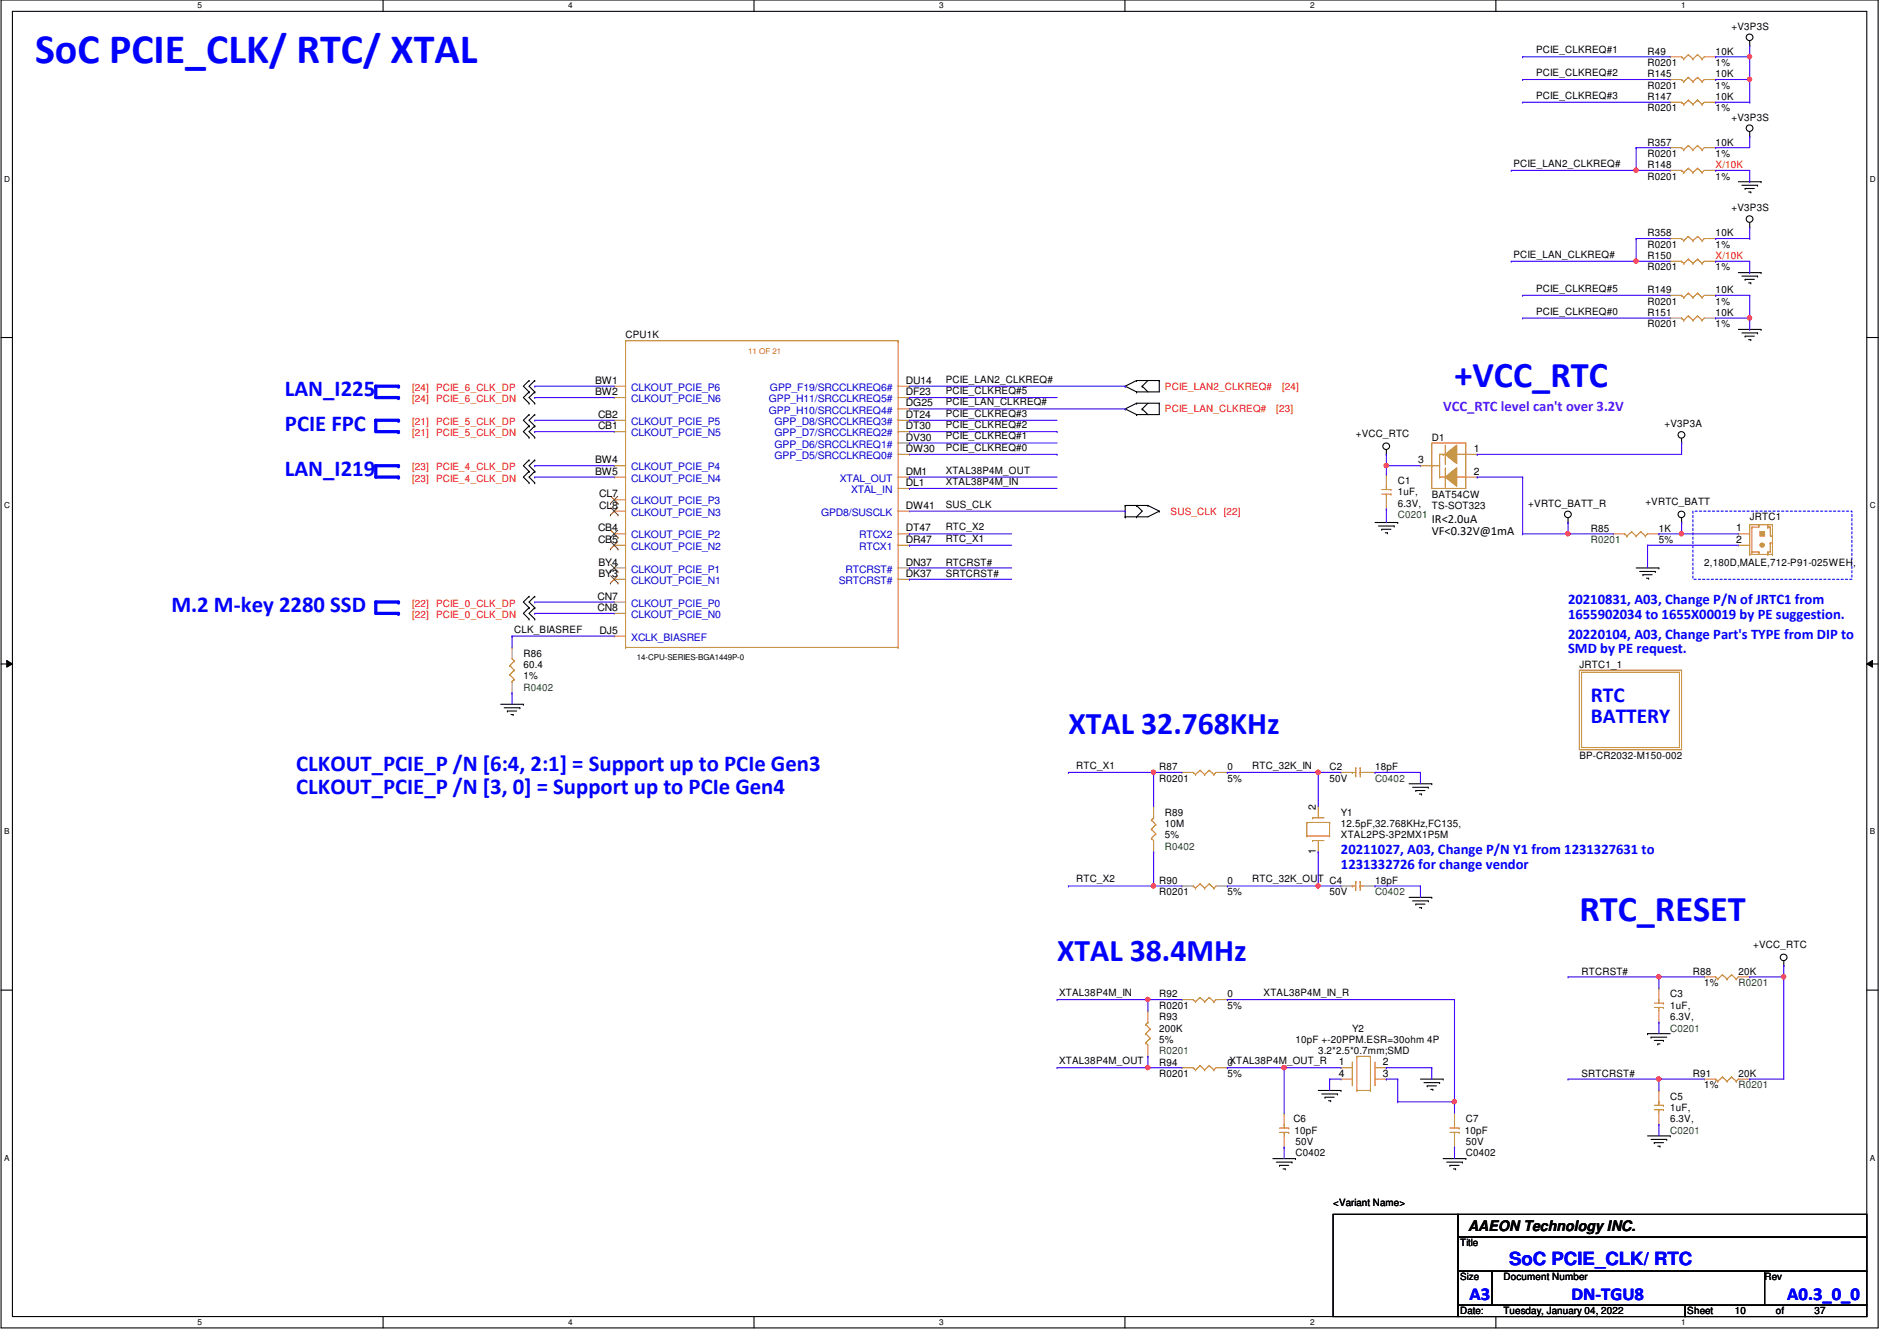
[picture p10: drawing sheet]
<svg xmlns="http://www.w3.org/2000/svg" width="297mm" height="210mm" viewBox="0 0 297 210" stroke-linecap="round" stroke-linejoin="round" font-family="sans-serif">
<path d="M.2 0h293.9v207.9h-293.9zM1.9 1.8h290.4v204.3h-290.4z" fill="none" stroke="#000" stroke-width=".17"/>
<g fill="#fff">
<path d="M30.9 .2h.7v1.4h-.7z"/>
<path d="M30.9 206.2h.7v1.4h-.7z"/>
</g>
<path d="M60 0v1.8M60 206.1v1.8" fill="none" stroke="#000" stroke-width=".17"/>
<g fill="#fff">
<path d="M89 .2h.7v1.4h-.7z"/>
<path d="M89 206.2h.7v1.4h-.7z"/>
</g>
<path d="M118.1 0v1.8M118.1 206.1v1.8" fill="none" stroke="#000" stroke-width=".17"/>
<g fill="#fff">
<path d="M147.1 .2h.6v1.4h-.6z"/>
<path d="M147.1 206.2h.6v1.4h-.6z"/>
</g>
<path d="M176.1 0v1.8M176.1 206.1v1.8" fill="none" stroke="#000" stroke-width=".17"/>
<g fill="#fff">
<path d="M205.1 .2h.7v1.4h-.7z"/>
<path d="M205.1 206.2h.7v1.4h-.7z"/>
</g>
<path d="M234.2 0v1.8M234.2 206.1v1.8" fill="none" stroke="#000" stroke-width=".17"/>
<g fill="#fff">
<path d="M263.2 .2h.7v1.4h-.7z"/>
<path d="M263.2 206.2h.7v1.4h-.7z"/>
<path d="M.6 27.3h.9v1.4h-.9z"/>
<path d="M292.8 27.3h.9v1.4h-.9z"/>
<path d="M.6 78.4h.9v1.4h-.9z"/>
<path d="M292.8 78.4h.9v1.4h-.9z"/>
</g>
<path d="M.2 52.8h1.7M292.3 52.8h1.8" fill="none" stroke="#000" stroke-width=".17"/>
<g fill="#fff">
<path d="M.6 129.5h.8v1.4h-.8z"/>
<path d="M292.8 129.5h.8v1.4h-.8z"/>
</g>
<path d="M.2 103.9h1.7M292.3 103.9h1.8" fill="none" stroke="#000" stroke-width=".17"/>
<path d="M1.1 103.4l.8 .5-.8 .5zM292.3 103.9l.9-.5v1z" fill="#000"/>
<path d="M1.1 103.4l.8 .5-.8 .5zM292.3 103.9l.9-.5v1z" fill="none" stroke="#000" stroke-width=".16"/>
<g fill="#fff">
<path d="M.6 180.5h.8v1.4h-.8z"/>
<path d="M292.8 180.5h.8v1.4h-.8z"/>
</g>
<path d="M.2 155h1.7M292.3 155h1.8" fill="none" stroke="#000" stroke-width=".17"/>
<path d="M58.8 94.2h3.6" fill="none" stroke="#00f" stroke-width=".51"/>
<circle cx="62.4" cy="94.2" r=".25" fill="#00f"/>
<path d="M58.8 94.2v1.8" fill="none" stroke="#00f" stroke-width=".51"/>
<circle cx="58.8" cy="94.2" r=".25" fill="#00f"/>
<path d="M58.8 96h3.6" fill="none" stroke="#00f" stroke-width=".51"/>
<circle cx="62.4" cy="96" r=".25" fill="#00f"/>
<path d="M58.8 65.8h3.6" fill="none" stroke="#00f" stroke-width=".51"/>
<circle cx="62.4" cy="65.8" r=".25" fill="#00f"/>
<path d="M58.8 67.6h3.6" fill="none" stroke="#00f" stroke-width=".51"/>
<circle cx="62.4" cy="67.6" r=".25" fill="#00f"/>
<path d="M58.8 65.8v1.8" fill="none" stroke="#00f" stroke-width=".51"/>
<circle cx="58.8" cy="65.8" r=".25" fill="#00f"/>
<path d="M58.8 72.9h3.6" fill="none" stroke="#00f" stroke-width=".51"/>
<circle cx="62.4" cy="72.9" r=".25" fill="#00f"/>
<path d="M58.8 72.9v1.8" fill="none" stroke="#00f" stroke-width=".51"/>
<circle cx="58.8" cy="72.9" r=".25" fill="#00f"/>
<path d="M58.8 74.7h3.6" fill="none" stroke="#00f" stroke-width=".51"/>
<circle cx="62.4" cy="74.7" r=".25" fill="#00f"/>
<path d="M58.8 60.5h3.6" fill="none" stroke="#00f" stroke-width=".51"/>
<circle cx="62.4" cy="60.5" r=".25" fill="#00f"/>
<path d="M58.8 60.5v1.7" fill="none" stroke="#00f" stroke-width=".51"/>
<circle cx="58.8" cy="60.5" r=".25" fill="#00f"/>
<path d="M58.8 62.2h3.6" fill="none" stroke="#00f" stroke-width=".51"/>
<circle cx="62.4" cy="62.2" r=".25" fill="#00f"/>
<path d="M265.1 80h24.9v10.7h-24.9z" fill="none" stroke="#00f" stroke-width=".17" stroke-dasharray=".3 .3"/>
<g fill="none" stroke="#000" stroke-width=".17">
<path d="M274 7.1h.1M274 6.4v.7M272.2 28.4h3.6M272.8 29h2.4M273.3 29.5h.1M273.3 29.5h1.4M273.8 30.1h.3M274 21.3h.1M274 35.6h.1M274 20.6v.7M274 34.8v.8M274.1 30.1h.1"/>
<path d="M275.2 29h.1M275.8 28.4h.1M82.8 59.6h.1M82.8 59.6l-.8 .9 .8 .8M83.7 59.6h.1M83.7 59.6l-.9 .9 .9 .8M178 59.6h.1M178 59.6h3.5M178 59.6l-1.8 .9M179.7 59.6l-.8 .9M181.5 59.6h.1M181.5 59.6v1.7h-3.5"/>
<path d="M272.2 51.6h3.6M272.2 42.7h3.6M272.8 52.1h2.4M272.8 43.2h2.4M273.3 52.6h.1M273.3 43.7h.1M273.3 52.6h1.4M273.3 43.7h1.4M273.8 53.2h.3M273.8 44.3h.3M274.1 53.2h.1M274.1 44.3h.1"/>
<path d="M275.2 52.1h.1M275.2 43.2h.1M275.8 51.6h.1M275.8 42.7h.1M82.8 66.7h.1M82.8 68.5h.1M82.8 64.9h.1M82.8 73.8h.1M82.8 75.6h.1M82.8 72h.1M82.8 61.3h.1M82.8 63.1h.1"/>
<path d="M82.8 66.7l-.8 .9 .8 .9M82.8 64.9l-.8 .9 .8 .9M82.8 73.8l-.8 .9 .8 .9M82.8 72l-.8 .9 .8 .9M82.8 61.3l-.8 .9 .8 .9M83.7 66.7h.1M83.7 68.5h.1M83.7 64.9h.1M83.7 73.8h.1M83.7 75.6h.1M83.7 72h.1M83.7 61.3h.1"/>
<path d="M83.7 63.1h.1M83.7 66.7l-.9 .9 .9 .9M83.7 64.9l-.9 .9 .9 .9M83.7 73.8l-.9 .9 .9 .9M83.7 72l-.9 .9 .9 .9M83.7 61.3l-.9 .9 .9 .9M176.2 79.1h.1M176.2 60.5h.1M176.2 64h.1M176.2 79.1h3.5M176.2 79.1v1.8M176.2 60.5l1.8 .8"/>
<path d="M176.2 64l1.8 .9M178 79.1h.1M178 61.3h.1M178 64.9h.1M178 63.1h.1M178 79.1l.9 .9-.9 .9M178 63.1h3.5M178 63.1l-1.8 .9M178.9 60.5h.1M178.9 64h.1M178.9 60.5l.8 .8M178.9 64l.8 .9"/>
<path d="M179.7 79.1h.1M179.7 79.1l1.8 .9M179.7 63.1l-.8 .9M181.5 63.1h.1M181.5 63.1v1.8h-3.5M217.1 71.1h.1M217.1 70.4v.7M263.3 69.3h.1M263.3 68.6v.7M82.8 95.1h.1M82.8 96.9h.1M82.8 93.3h.1"/>
<path d="M82.8 95.1l-.8 .9 .8 .9M82.8 93.3l-.8 .9 .8 .9M83.7 95.1h.1M83.7 96.9h.1M83.7 93.3h.1M83.7 95.1l-.9 .9 .9 .9M83.7 93.3l-.9 .9 .9 .9M176.2 80.9h.1M178 80.9h.1M181.5 80h.1M181.5 80l-1.8 .9h-3.5M215.3 81.8h3.6"/>
<path d="M215.9 82.3h2.4M216.4 82.8h.1M216.4 82.8h1.4M216.9 83.4h.4M217.3 83.4h.1M218.3 82.3h.1M218.9 81.8h.1M245.5 81.8h.1M245.5 81.1v.7M256.2 88.9h3.6M256.7 89.5h2.5M257.3 90h.1"/>
<path d="M257.3 90h1.4M257.8 90.5h.3M258.1 90.5h.1M259.2 89.5h.1M259.8 88.9h.1M263.3 81.8h.1M263.3 81.1v.7M78.4 110.2h3.6M78.9 110.8h2.5M79.5 111.3h.1M79.5 111.3h1.4M80 111.8h.3"/>
<path d="M80.3 111.8h.1M81.4 110.8h.1M82 110.2h.1M220.6 122.7h3.6M221.2 123.2h2.4M221.7 123.7h.1M221.7 123.7h1.4M222.2 124.3h.4M222.6 124.3h.1M223.6 123.2h.1M224.2 122.7h.1M220.6 140.5h3.6"/>
<path d="M221.2 141h2.4M221.7 141.5h.1M221.7 141.5h1.4M222.2 142.1h.4M222.6 142.1h.1M223.6 141h.1M224.2 140.5h.1M279.3 151.1h.1M279.3 150.4v.7M206.4 170.7h3.6M207 171.2h2.4M207.5 171.7h.1"/>
<path d="M207.5 171.7h1.4M208 172.3h.4M208.4 172.3h.1M209.4 171.2h.1M210 170.7h.1M222.4 168.9h3.6M223 169.5h2.4M223.5 170h.1M223.5 170h1.4M224 170.5h.4M224.4 170.5h.1M225.4 169.5h.1"/>
<path d="M226 168.9h.1M258 161.8h.1M258 177.8h3.5M258 161.8h3.5M258.5 162.3h.1M258.5 178.4h2.5M258.5 162.3h2.5M259 178.9h.1M259 178.9h1.5M259 162.9h1.5M259.6 163.4h.1M259.6 179.4h.3"/>
<path d="M259.6 163.4h.3M259.9 179.4h.1M260.5 162.9h.1M261 178.4h.1M261.5 177.8h.1M199.3 181.4h3.6M199.9 181.9h2.4M200.4 182.4h.1M200.4 182.4h1.4M200.9 183h.3M201.2 183h.1M202.3 181.9h.1"/>
<path d="M202.9 181.4h.1M208.7 190.1h19.6v16h-19.6zM226 181.4h3.5M226.5 181.9h2.5M227 182.4h.1M227 182.4h1.5M227.6 183h.3M227.9 183h.1M228.3 190.1h64v3.5h-64zM228.3 193.6h64v5.4h-64zM228.3 199h5.3v5.3h-5.3zM229 181.9h.1"/>
<path d="M229.5 181.4h.1M233.6 199h42.7v5.3h-42.7zM276.3 199h16v5.3h-16zM228.3 204.3h35.6v1.8h-35.6zM263.9 204.3h28.4v1.8h-28.4z"/>
<circle cx="274" cy="5.8" r=".52"/>
<circle cx="274" cy="34.3" r=".52"/>
<circle cx="274" cy="20.1" r=".52"/>
<circle cx="217.1" cy="69.8" r=".52"/>
<circle cx="263.3" cy="68.1" r=".52"/>
<circle cx="245.5" cy="80.5" r=".52"/>
<circle cx="263.3" cy="80.5" r=".52"/>
<circle cx="279.3" cy="149.9" r=".52"/>
</g>
<g fill="none" stroke="#cc8006" stroke-width=".17">
<path d="M263.3 40.9h.1M263.3 40.9l.3 .3M263.6 41.2h.1M264.4 40.6h.1M264.4 40.6l-.8 .6M264.4 40.6l.7 .6M265.1 41.2h.1M265.8 40.6h.1M265.8 40.6l.7 .6M265.8 40.6l-.7 .6M266.5 41.2h.1M266.9 40.9l-.4 .3"/>
<path d="M186.9 138.7h.1M186.9 138.7l.3 .3M187.2 139h.1M187.9 138.3h.1M187.9 138.3l-.7 .7M187.9 138.3l.7 .7M188.6 139h.1M189.4 138.3h.1M189.4 138.3l.7 .7M189.4 138.3l-.8 .7M190.1 139h.1M190.4 138.7l-.3 .3"/>
<path d="M211.7 120.9h.1M211.7 120.9h.6M212.3 120.2h.1M212.3 120.2v1.4M213 120.2h.1M213 120.9h.1M213 120.9h.5M213 120.2v1.4"/>
</g>
<path d="M261.5 40.9h.1M261.5 40.9h1.8M266.9 40.9h1.7M268.6 40.9h.1M185.1 138.7h.1M185.1 138.7h1.8M190.4 138.7h1.8M192.2 138.7h.1M210 120.9h.1M210 120.9h1.7M213.5 120.9h1.8M215.3 120.9h.1" fill="none" stroke="#a84" stroke-width=".17"/>
<path d="M226.3 71.1l1.8-1.4v2.9z" fill="#cc8006"/>
<g fill="none" stroke="#cc8006" stroke-width=".17">
<path d="M224.2 72.9h.1M224.2 72.9h1.2M225.4 74.7h.1M225.4 71.1h.1M225.4 71.1h1.1M225.4 74.7h.9M225.4 71.1v3.6M226 71.1h.1M226.3 71.1l1.8-1.4v2.9zM226.3 72.6h.1M226.3 76.1h.1M226.3 69.7v2.9"/>
<path d="M226.3 73.2v2.9M227.7 71.1h.1M227.7 74.7h.1M227.7 71.1h1.8M227.7 74.7h1.8"/>
</g>
<path d="M226.3 74.7l1.8-1.5v2.9z" fill="#cc8006"/>
<g fill="none" stroke="#cc8006" stroke-width=".17">
<path d="M98 53.3h.1M98 53.3h42.6M98 53.3v48M140.6 53.3h.1M140.6 53.3v48M216.4 76.6h1.4M216.4 77.3h1.4M217.1 76.1h.1M217.1 77.3h.1M217.1 76.1v.5M217.1 77.3v.6M217.8 76.6h.1"/>
<path d="M217.8 77.3h.1M224.2 69.3h5.3v7.2h-5.3zM226.3 74.7l1.8-1.5v2.9zM254.4 83.6h.1M254.4 83.6l.4 .3M254.8 83.9h.1M255.5 83.2h.1M255.5 83.2l-.7 .7M255.5 83.2l.7 .7M256.2 83.9h.1M256.9 83.2h.1M256.9 83.2l.7 .7"/>
<path d="M256.9 83.2l-.7 .7M257.6 83.9h.1M258 83.6l-.4 .3M274 86.8h.1M277.5 82.1h.1M277.5 86.8h.1M277.5 82.1h-3.5v4.7M277.5 82.1v4.7M79.8 104.2h.1M79.8 105.6h.1M79.8 105.6l.7 .7M79.8 104.2l.7 .7"/>
<path d="M80.2 106.7h.1M80.2 103.1l.3 .4M80.5 106.3h.1M80.5 103.5h.1M80.5 104.9h.1M80.5 106.3l-.3 .4M80.5 103.5l-.7 .7M80.5 104.9l-.7 .7M98 101.3h.1M98 101.3h42.6M140.6 101.3h.1M247.3 104.9h16v12.4h-16z"/>
<path d="M247.6 105.2h15.4v11.8h-15.4zM186.9 120.9h.1M186.9 120.9l.3 .3M187.2 121.2h.1M187.9 120.6h.1M187.9 120.6l-.7 .6M187.9 120.6l.7 .6M188.6 121.2h.1M189.4 120.6h.1M189.4 120.6l.7 .6M189.4 120.6l-.8 .6M190.1 121.2h.1"/>
<path d="M190.4 120.9l-.3 .3M211.7 138.7h.1M211.7 138.7h.6M212.3 138h.1M212.3 138v1.4M213 138h.1M213 138.7h.1M213 138.7h.5M213 138v1.4M259 157h1.5M259 157.7h1.5M259.8 156.5h.1"/>
<path d="M259.8 157.7h.1M259.8 156.5v.5M259.8 157.7v.5M260.5 157h.1M260.5 157.7h.1M211.7 169.8h.1M211.7 166.2v3.6M212.5 170.7h.1M212.5 165.4h.1M212.5 165.4v5.3M212.5 170.7h2.1M212.5 165.4h2.1"/>
<path d="M214.6 170.7h.1M214.6 165.4h.1M214.6 165.4v5.3M215.3 169.8h.1M215.3 166.2v3.6"/>
</g>
<g fill="none" stroke="#a84" stroke-width=".17">
<path d="M96.2 78.2h.1M96.2 72.9h.1M96.2 65.8h.1M96.2 60.5h.1M96.2 74.7h.1M96.2 67.6h.1M96.2 62.2h.1M96.2 74.7h1.8M96.2 72.9h1.8M96.2 67.6h1.8M96.2 65.8h1.8M96.2 78.2h1.8"/>
<path d="M96.2 60.5h1.8M96.2 62.2h1.8M140.6 71.1h1.8M140.6 74.7h1.8M140.6 76.5h1.8M140.6 67.6h1.8M140.6 65.8h1.8M140.6 69.3h1.8M140.6 60.5h1.8M140.6 62.2h1.8M140.6 64h1.8M142.4 74.7h.1"/>
<path d="M142.4 76.5h.1M142.4 67.6h.1M142.4 65.8h.1M142.4 71.1h.1M142.4 69.3h.1M142.4 60.5h.1M142.4 62.2h.1M142.4 64h.1M217.1 79.7h.1M217.1 74.3h.1M217.1 74.3v1.8M217.1 77.9v1.8"/>
<path d="M222.4 72.9h.1M222.4 72.9h1.8M229.5 71.1h1.8M229.5 74.7h1.8M231.3 71.1h.1M231.3 74.7h.1M96.2 94.2h.1M96.2 88.9h.1M96.2 83.6h.1M96.2 99.6h.1M96.2 96h.1M96.2 90.7h.1"/>
<path d="M96.2 85.3h.1M96.2 80h.1M96.2 83.6h1.8M96.2 85.3h1.8M96.2 88.9h1.8M96.2 94.2h1.8M96.2 90.7h1.8M96.2 80h1.8M96.2 99.6h1.8M96.2 96h1.8M140.6 83.6h1.8M140.6 85.3h1.8"/>
<path d="M140.6 88.9h1.8M140.6 90.7h1.8M140.6 80h1.8M142.4 83.6h.1M142.4 85.3h.1M142.4 88.9h.1M142.4 90.7h.1M142.4 80h.1M252.6 83.6h.1M252.6 83.6h1.8M258 83.6h1.8M259.8 83.6h.1"/>
<path d="M80.2 101.3h.1M80.2 108.5h.1M80.2 101.3v1.8M80.2 106.7v1.8M185.1 120.9h.1M185.1 120.9h1.8M190.4 120.9h1.8M192.2 120.9h.1M210 138.7h.1M210 138.7h1.7M213.5 138.7h1.8M215.3 138.7h.1"/>
<path d="M259.8 154.7h.1M259.8 154.7v1.8M259.8 158.2v1.8M210 167.1h.1M210 168.9h.1M210 167.1h1.7M210 168.9h1.7M215.3 167.1h1.8M215.3 168.9h1.8M217.1 168.9h.1M217.1 167.1h.1M259.8 160h.1"/>
</g>
<g fill="none" stroke="#804000" stroke-width=".16">
<path d="M95.6 78.8h.1M95.6 77.7l1.2 1.1M95.6 79.5l1.2 1.1M96.7 77.7l-1.1 1.1M96.7 79.5l-1.1 1.1M96.8 78.8h.1M95.6 89.5h.1M95.6 84.2h.1M95.6 91.3h.1M95.6 85.9h.1M95.6 80.6h.1M95.6 88.3l1.2 1.2"/>
<path d="M95.6 83l1.2 1.2M95.6 90.1l1.2 1.2M95.6 84.8l1.2 1.1M96.7 88.3l-1.1 1.2M96.7 83l-1.1 1.2M96.7 90.1l-1.1 1.2M96.7 84.8l-1.1 1.1M96.8 89.5h.1M96.8 84.2h.1M96.8 91.3h.1M96.8 85.9h.1M96.8 80.6h.1"/>
</g>
<path d="M275.6 83.2h.7v.7h-.7z" fill-rule="evenodd" fill="#cc8006"/>
<path d="M275.6 83.2h.7v.7h-.7z" fill="none" stroke="#cc8006" stroke-width=".17"/>
<circle cx="275.9" cy="85.3" r=".33" fill="#cc8006"/>
<g fill="none" stroke="#cc8006" stroke-width=".17">
<path d="M263.3 12.4h.1M263.3 8.9h.1M263.3 16h.1M263.3 12.4l.3 .4M263.3 8.9l.3 .3M263.3 16l.3 .3M263.6 12.8h.1M263.6 9.2h.1M263.6 16.3h.1M264.4 12.1h.1M264.4 8.6h.1M264.4 15.7h.1"/>
<path d="M264.4 12.1l-.8 .7M264.4 12.1l.7 .7M264.4 8.6l-.8 .6M264.4 8.6l.7 .6M264.4 15.7l-.8 .6M264.4 15.7l.7 .6M265.1 12.8h.1M265.1 9.2h.1M265.1 16.3h.1M265.8 12.1h.1M265.8 8.6h.1M265.8 15.7h.1"/>
<path d="M265.8 12.1l.7 .7M265.8 12.1l-.7 .7M265.8 8.6l.7 .6M265.8 8.6l-.7 .6M265.8 15.7l.7 .6M265.8 15.7l-.7 .6M266.5 12.8h.1M266.5 9.2h.1M266.5 16.3h.1M266.9 12.4l-.4 .4M266.9 8.9l-.4 .3M266.9 16l-.4 .3"/>
<path d="M263.3 23.1h.1M263.3 26.7h.1M263.3 37.3h.1M263.3 23.1l.3 .4M263.3 26.7l.3 .3M263.3 37.3l.3 .4M263.6 23.5h.1M263.6 27h.1M263.6 37.7h.1M264.4 22.8h.1M264.4 26.3h.1M264.4 37h.1"/>
<path d="M264.4 22.8l-.8 .7M264.4 22.8l.7 .7M264.4 26.3l-.8 .7M264.4 26.3l.7 .7M264.4 37l-.8 .7M264.4 37l.7 .7M265.1 23.5h.1M265.1 27h.1M265.1 37.7h.1M265.8 22.8h.1M265.8 26.3h.1M265.8 37h.1"/>
<path d="M265.8 22.8l.7 .7M265.8 22.8l-.7 .7M265.8 26.3l.7 .7M265.8 26.3l-.7 .7M265.8 37l.7 .7M265.8 37l-.7 .7M266.5 23.5h.1M266.5 27h.1M266.5 37.7h.1M266.9 23.1l-.4 .4M266.9 26.7l-.4 .3M266.9 37.3l-.4 .4"/>
<path d="M263.3 46.2h.1M263.3 49.8h.1M263.3 46.2l.3 .4M263.3 49.8l.3 .3M263.6 46.6h.1M263.6 50.1h.1M264.4 45.9h.1M264.4 49.4h.1M264.4 45.9l-.8 .7M264.4 45.9l.7 .7M264.4 49.4l-.8 .7M264.4 49.4l.7 .7"/>
<path d="M265.1 46.6h.1M265.1 50.1h.1M265.8 45.9h.1M265.8 49.4h.1M265.8 45.9l.7 .7M265.8 45.9l-.7 .7M265.8 49.4l.7 .7M265.8 49.4l-.7 .7M266.5 46.6h.1M266.5 50.1h.1M266.9 46.2l-.4 .4M266.9 49.8l-.4 .3"/>
<path d="M274 86.8h3.5M274.3 86.4h.1M274.3 82.5h.1M274.3 82.5v3.9M274.3 86.4h1.1M275.4 86.4h.1M275.4 82.1h.1M275.4 82.1v.4h-1.1M275.4 86.4v.4M276.8 82.5h.1M276.8 86.8h.1M276.8 86.4h.1"/>
<path d="M276.8 82.5h.4M276.8 82.1v.4M276.8 86.4v.4M277.2 82.5h.1M277.2 85h.1M277.2 82.5v1.4h.3M277.2 85v1.4h-.4M277.2 85h.3M277.5 83.9h.1M277.5 86.8h.1M180.3 128.4h.1M180.3 131.2h.1"/>
<path d="M180.3 129.8h.1M180.3 128.4l.7 .7M180.3 131.2l.3 .4M180.3 129.8l.7 .7M180.6 128h.1M180.6 128l-.3 .4M181 130.5h.1M181 129.1h.1M181 130.5l-.7 .7M181 129.1l-.7 .7M204.6 130.9h.1M204.6 128.7h.1"/>
<path d="M204.6 130.9h3.6M204.6 128.7v2.2M204.6 128.7h3.6M205.5 131.6h.1M205.5 128h.1M205.5 131.6h1.8M205.5 128h1.8M208.2 128.7h.1M208.2 130.9h.1M208.2 128.7v2.2M186.9 156.5h.1M186.9 156.5l.3 .3"/>
<path d="M187.2 156.8h.1M187.9 156.1h.1M187.9 156.1l-.7 .7M187.9 156.1l.7 .7M188.6 156.8h.1M189.4 156.1h.1M189.4 156.1l.7 .7M189.4 156.1l-.8 .7M190.1 156.8h.1M190.4 156.5l-.3 .3M268.6 152.9h.1M268.6 152.9l.4 .3"/>
<path d="M269 153.2h.1M269.7 152.6h.1M269.7 152.6l-.7 .6M269.7 152.6l.7 .6M270.4 153.2h.1M271.1 152.6h.1M271.1 152.6l.8 .6M271.1 152.6l-.7 .6M271.9 153.2h.1M272.2 152.9l-.3 .3M179.4 160.4h.1M179.4 163.2h.1"/>
<path d="M179.4 161.8h.1M179.4 160.4l.7 .7M179.4 163.2l.3 .4M179.4 161.8l.7 .7M179.7 160h.1M179.7 160l-.3 .4M180.1 162.5h.1M180.1 161.1h.1M180.1 162.5l-.7 .7M180.1 161.1l-.7 .7M186.9 167.1h.1M186.9 167.1l.3 .4"/>
<path d="M187.2 167.5h.1M187.9 166.8h.1M187.9 166.8l-.7 .7M187.9 166.8l.7 .7M188.6 167.5h.1M189.4 166.8h.1M189.4 166.8l.7 .7M189.4 166.8l-.8 .7M190.1 167.5h.1M190.4 167.1l-.3 .4M200.4 176.6h1.4M200.4 177.2h1.4"/>
<path d="M201.1 176h.1M201.1 177.2h.1M201.1 176v.6M201.1 177.2v.6M201.8 176.6h.1M201.8 177.2h.1M227 176.6h1.5M227 177.2h1.5M227.7 176h.1M227.7 177.2h.1M227.7 176v.6M227.7 177.2v.6"/>
<path d="M228.5 176.6h.1M228.5 177.2h.1M259 173h1.5M259 173.7h1.5M259.8 172.5h.1M259.8 173.7h.1M259.8 172.5v.5M259.8 173.7v.5M260.5 173h.1M260.5 173.7h.1M268.6 168.9h.1M268.6 168.9l.4 .3"/>
<path d="M269 169.2h.1M269.7 168.6h.1M269.7 168.6l-.7 .6M269.7 168.6l.7 .6M270.4 169.2h.1M271.1 168.6h.1M271.1 168.6l.8 .6M271.1 168.6l-.7 .6M271.9 169.2h.1M272.2 168.9l-.3 .3"/>
<circle cx="275.9" cy="85.3" r=".33"/>
</g>
<g fill="none" stroke="#a84" stroke-width=".17">
<path d="M261.5 12.4h.1M261.5 8.9h.1M261.5 16h.1M261.5 12.4h1.8M261.5 8.9h1.8M261.5 16h1.8M266.9 12.4h1.7M266.9 8.9h1.7M266.9 16h1.7M268.6 12.4h.1M268.6 8.9h.1M268.6 16h.1"/>
<path d="M261.5 23.1h.1M261.5 26.7h.1M261.5 37.3h.1M261.5 23.1h1.8M261.5 26.7h1.8M261.5 37.3h1.8M266.9 23.1h1.7M266.9 26.7h1.7M266.9 37.3h1.7M268.6 23.1h.1M268.6 26.7h.1M268.6 37.3h.1"/>
<path d="M261.5 46.2h.1M261.5 49.8h.1M261.5 46.2h1.8M261.5 49.8h1.8M266.9 46.2h1.7M266.9 49.8h1.7M268.6 46.2h.1M268.6 49.8h.1M272.2 83.6h.1M272.2 85.3h.1M272.2 83.6h1.8M272.2 85.3h1.8"/>
<path d="M180.6 133.3h.1M180.6 126.2h.1M180.6 126.2v1.8M180.6 131.6v1.7M206.4 133.3h.1M206.4 126.2h.1M206.4 126.2v1.8M206.4 131.6v1.7M179.7 158.2h.1M179.7 158.2v1.8M185.1 156.5h.1M185.1 156.5h1.8"/>
<path d="M190.4 156.5h1.8M192.2 156.5h.1M266.9 152.9h.1M266.9 152.9h1.7M272.2 152.9h1.8M274 152.9h.1M179.7 165.4h.1M179.7 163.6v1.8M185.1 167.1h.1M185.1 167.1h1.8M190.4 167.1h1.8M192.2 167.1h.1"/>
<path d="M201.1 179.6h.1M201.1 174.2h.1M201.1 174.2v1.8M201.1 177.8v1.8M227.7 179.6h.1M227.7 174.2h.1M227.7 174.2v1.8M227.7 177.8v1.8M259.8 176h.1M259.8 170.7h.1M259.8 170.7v1.8M259.8 174.2v1.8"/>
<path d="M266.9 168.9h.1M266.9 168.9h1.7M272.2 168.9h1.8M274 168.9h.1"/>
</g>
<g fill="none" stroke="#4200ff" stroke-width=".17">
<path d="M217.1 79.7h.1M217.1 79.7v2.1M259.8 152.9h.1M259.8 152.9v1.8M259.8 152.9h7.1M245.5 168.9h.1M245.5 168.9h21.4M259.8 176h.1M259.8 168.9h.1M259.8 160h.1M259.8 160v1.8M259.8 168.9v1.8"/>
<path d="M259.8 176v1.8"/>
</g>
<circle cx="259.7" cy="168.9" r=".32" fill="#f00"/>
<circle cx="259.7" cy="168.9" r=".32" fill="none" stroke="#f00" stroke-width=".17"/>
<path d="M279.3 152.9h.1M279.3 152.9v16" fill="none" stroke="#4200ff" stroke-width=".17"/>
<circle cx="279.3" cy="152.9" r=".32" fill="#f00"/>
<circle cx="279.3" cy="152.9" r=".32" fill="none" stroke="#f00" stroke-width=".17"/>
<path d="M217.1 71.1h.1M217.1 71.1v1.8M245.5 152.9h.1M245.5 152.9h14.3M274 152.9h.1M274 152.9h5.3M274 168.9h.1M274 168.9h5.3" fill="none" stroke="#4200ff" stroke-width=".17"/>
<circle cx="259.7" cy="152.9" r=".32" fill="#f00"/>
<circle cx="259.7" cy="152.9" r=".32" fill="none" stroke="#f00" stroke-width=".17"/>
<g fill="none" stroke="#4200ff" stroke-width=".17">
<path d="M142.4 65.8h.1M142.4 62.2h.1M142.4 71.1h23.1M142.4 67.6h23.1M142.4 65.8h23.1M142.4 64h33.8M142.4 62.2h23.1M142.4 60.5h33.8M165.5 71.1h.1M165.5 67.6h.1M176.2 64h.1M176.2 60.5h.1"/>
<path d="M217.1 72.9h.1M217.1 72.9h5.3M83.7 96h.1M83.7 94.2h.1M83.7 96h12.5M83.7 94.2h12.5"/>
</g>
<circle cx="217.1" cy="72.9" r=".32" fill="#f00"/>
<circle cx="217.1" cy="72.9" r=".32" fill="none" stroke="#f00" stroke-width=".17"/>
<path d="M263.3 69.3h.1M263.3 69.3v1.8M238.4 83.6h.1M238.4 83.6h7.1" fill="none" stroke="#4200ff" stroke-width=".17"/>
<circle cx="245.5" cy="83.5" r=".32" fill="#f00"/>
<circle cx="245.5" cy="83.5" r=".32" fill="none" stroke="#f00" stroke-width=".17"/>
<path d="M259.8 83.6h.1M259.8 83.6h3.5" fill="none" stroke="#4200ff" stroke-width=".17"/>
<circle cx="263.3" cy="83.5" r=".32" fill="#f00"/>
<circle cx="263.3" cy="83.5" r=".32" fill="none" stroke="#f00" stroke-width=".17"/>
<g fill="none" stroke="#4200ff" stroke-width=".17">
<path d="M217.1 72.9h.1M217.1 72.9v1.4M80.2 99.6h.1M80.2 99.6h16M80.2 99.6v1.7M142.4 90.7h.1M142.4 88.9h.1M142.4 90.7h16M142.4 88.9h16M142.4 80h33.8M176.2 80h.1M263.3 81.8h.1"/>
<path d="M263.3 83.6h.1M263.3 81.8v1.8M263.3 83.6h8.9M80.2 108.5h.1M80.2 108.5v1.7M165.5 156.5h.1M165.5 156.5h14.2M192.2 156.5h.1M192.2 156.5h35.5M279.3 151.1h.1M279.3 151.1v1.8M165.5 167.1h.1"/>
<path d="M165.5 167.1h14.2M192.2 167.1h.1M192.2 167.1h8.9"/>
</g>
<circle cx="179.7" cy="167.1" r=".32" fill="#f00"/>
<circle cx="179.7" cy="167.1" r=".32" fill="none" stroke="#f00" stroke-width=".17"/>
<path d="M201.1 179.6h.1M201.1 167.1h.1M201.1 167.1v7.1M201.1 179.6v1.8M227.7 179.6h.1M227.7 179.6v1.8" fill="none" stroke="#4200ff" stroke-width=".17"/>
<circle cx="201.1" cy="167.1" r=".32" fill="#f00"/>
<circle cx="201.1" cy="167.1" r=".32" fill="none" stroke="#f00" stroke-width=".17"/>
<g fill="none" stroke="#4200ff" stroke-width=".17">
<path d="M227.7 156.5h.1M227.7 156.5v16h-8.8M201.1 167.1h.1M201.1 167.1h8.9M208.2 168.9h.1M208.2 168.9v1.8M208.2 168.9h1.8M217.1 167.1h.1M217.1 168.9h.1M217.1 167.1h7.1M217.1 168.9h1.8M218.9 168.9h.1"/>
<path d="M218.9 172.5h.1M218.9 168.9v3.6M224.2 167.1h.1M224.2 167.1v1.8"/>
</g>
<circle cx="227.7" cy="172.4" r=".32" fill="#f00"/>
<circle cx="227.7" cy="172.4" r=".32" fill="none" stroke="#f00" stroke-width=".17"/>
<path d="M142.4 74.7h.1M142.4 76.5h.1M142.4 74.7h23.1M142.4 76.5h23.1M179.7 156.5h.1M179.7 156.5v1.7M227.7 172.5h.1M227.7 172.5v1.7" fill="none" stroke="#4200ff" stroke-width=".17"/>
<circle cx="179.7" cy="156.4" r=".32" fill="#f00"/>
<circle cx="179.7" cy="156.4" r=".32" fill="none" stroke="#f00" stroke-width=".17"/>
<g fill="none" stroke="#4200ff" stroke-width=".17">
<path d="M142.4 85.3h.1M142.4 83.6h.1M142.4 85.3h16M142.4 83.6h16M167.3 120.9h.1M167.3 138.7h.1M167.3 120.9h13.3M180.6 133.3h.1M180.6 120.9h.1M180.6 133.3v5.4h-13.3M180.6 120.9v5.3M192.2 138.7h.1"/>
<path d="M192.2 138.7h17.8M206.4 138.7h.1M206.4 120.9h.1M206.4 133.3h.1M206.4 120.9h3.6M206.4 120.9v5.3M206.4 133.3v5.4M215.3 138.7h.1M215.3 120.9h.1M215.3 120.9h7.1M215.3 138.7h7.1M222.4 138.7h.1"/>
<path d="M222.4 138.7v1.8M179.7 156.5h.1M179.7 156.5h5.4M179.7 165.4h.1M179.7 167.1h.1M179.7 165.4v1.7M179.7 167.1h5.4"/>
</g>
<circle cx="206.4" cy="138.7" r=".32" fill="#f00"/>
<circle cx="206.4" cy="138.7" r=".32" fill="none" stroke="#f00" stroke-width=".17"/>
<path d="M180.6 138.7h.1M180.6 138.7h4.5" fill="none" stroke="#4200ff" stroke-width=".17"/>
<circle cx="180.6" cy="138.7" r=".32" fill="#f00"/>
<circle cx="180.6" cy="138.7" r=".32" fill="none" stroke="#f00" stroke-width=".17"/>
<path d="M180.6 120.9h.1M180.6 120.9h4.5" fill="none" stroke="#4200ff" stroke-width=".17"/>
<circle cx="180.6" cy="120.9" r=".32" fill="#f00"/>
<circle cx="180.6" cy="120.9" r=".32" fill="none" stroke="#f00" stroke-width=".17"/>
<path d="M192.2 120.9h.1M192.2 120.9h14.2" fill="none" stroke="#4200ff" stroke-width=".17"/>
<circle cx="206.4" cy="120.9" r=".32" fill="#f00"/>
<circle cx="206.4" cy="120.9" r=".32" fill="none" stroke="#f00" stroke-width=".17"/>
<g fill="none" stroke="#4200ff" stroke-width=".17">
<path d="M274 46.2h.1M274 46.2v3.6M83.7 67.6h.1M83.7 65.8h.1M83.7 74.7h.1M83.7 72.9h.1M83.7 62.2h.1M83.7 60.5h.1M83.7 67.6h12.5M83.7 65.8h12.5M83.7 74.7h12.5M83.7 72.9h12.5"/>
<path d="M83.7 62.2h12.5M83.7 60.5h12.5M142.4 69.3h.1M142.4 69.3h23.1M231.3 71.1h.1M231.3 71.1h32M245.5 81.8h.1M245.5 83.6h.1M245.5 81.8v1.8M245.5 83.6h7.1M258 85.3h.1M258 85.3v3.6"/>
<path d="M258 85.3h14.2M222.4 120.9h.1M222.4 120.9v1.8"/>
</g>
<circle cx="274" cy="49.8" r=".32" fill="#f00"/>
<circle cx="274" cy="49.8" r=".32" fill="none" stroke="#f00" stroke-width=".17"/>
<g fill="none" stroke="#4200ff" stroke-width=".17">
<path d="M238.4 8.9h.1M238.4 12.4h.1M238.4 8.9h23.1M238.4 12.4h23.1M268.6 8.9h.1M268.6 8.9h5.4M274 8.9h.1M274 12.4h.1M274 7.1v5.3M268.6 26.7h.1M268.6 26.7h5.4M238.4 49.8h.1"/>
<path d="M238.4 49.8h23.1M268.6 46.2h.1M268.6 49.8h.1M268.6 49.8h5.4M268.6 46.2h5.4M231.3 74.7h.1M231.3 74.7h7.1M238.4 74.7h.1M238.4 74.7v8.9"/>
</g>
<circle cx="274" cy="8.9" r=".32" fill="#f00"/>
<circle cx="274" cy="8.9" r=".32" fill="none" stroke="#f00" stroke-width=".17"/>
<path d="M238.4 16h.1M238.4 16h23.1M268.6 16h.1M268.6 16h5.4M274 16h.1M274 12.4v3.6" fill="none" stroke="#4200ff" stroke-width=".17"/>
<circle cx="274" cy="12.4" r=".32" fill="#f00"/>
<circle cx="274" cy="12.4" r=".32" fill="none" stroke="#f00" stroke-width=".17"/>
<path d="M268.6 12.4h.1M268.6 12.4h5.4M236.6 26.7h.1M236.6 26.7h24.9M256.2 23.1h.1M256.2 26.7h.1M256.2 23.1h5.3M256.2 23.1v3.6M238.4 46.2h.1M238.4 46.2h23.1M274 51.6h.1M274 49.8v1.8" fill="none" stroke="#4200ff" stroke-width=".17"/>
<circle cx="256.2" cy="26.6" r=".32" fill="#f00"/>
<circle cx="256.2" cy="26.6" r=".32" fill="none" stroke="#f00" stroke-width=".17"/>
<g fill="none" stroke="#4200ff" stroke-width=".17">
<path d="M256.2 37.3h.1M256.2 37.3h5.3M256.2 37.3v3.6M268.6 23.1h.1M268.6 37.3h.1M268.6 37.3h5.4M274 21.3h.1M274 28.4h.1M274 37.3h.1M274 21.3v1.8h-5.4M274 26.7v1.7M274 35.6v1.7"/>
<path d="M236.6 40.9h.1M236.6 40.9h24.9M256.2 40.9h.1M268.6 40.9h.1M268.6 40.9h5.4v1.8M274 42.7h.1"/>
</g>
<circle cx="256.2" cy="40.9" r=".32" fill="#f00"/>
<circle cx="256.2" cy="40.9" r=".32" fill="none" stroke="#f00" stroke-width=".17"/>
<circle cx="259.7" cy="168.9" r=".32" fill="#f00"/>
<circle cx="259.7" cy="168.9" r=".32" fill="none" stroke="#f00" stroke-width=".17"/>
<circle cx="279.3" cy="152.9" r=".32" fill="#f00"/>
<circle cx="279.3" cy="152.9" r=".32" fill="none" stroke="#f00" stroke-width=".17"/>
<circle cx="259.7" cy="152.9" r=".32" fill="#f00"/>
<circle cx="259.7" cy="152.9" r=".32" fill="none" stroke="#f00" stroke-width=".17"/>
<circle cx="217.1" cy="72.9" r=".32" fill="#f00"/>
<circle cx="217.1" cy="72.9" r=".32" fill="none" stroke="#f00" stroke-width=".17"/>
<circle cx="245.5" cy="83.5" r=".32" fill="#f00"/>
<circle cx="245.5" cy="83.5" r=".32" fill="none" stroke="#f00" stroke-width=".17"/>
<circle cx="263.3" cy="83.5" r=".32" fill="#f00"/>
<circle cx="263.3" cy="83.5" r=".32" fill="none" stroke="#f00" stroke-width=".17"/>
<circle cx="179.7" cy="167.1" r=".32" fill="#f00"/>
<circle cx="179.7" cy="167.1" r=".32" fill="none" stroke="#f00" stroke-width=".17"/>
<circle cx="201.1" cy="167.1" r=".32" fill="#f00"/>
<circle cx="201.1" cy="167.1" r=".32" fill="none" stroke="#f00" stroke-width=".17"/>
<circle cx="227.7" cy="172.4" r=".32" fill="#f00"/>
<circle cx="227.7" cy="172.4" r=".32" fill="none" stroke="#f00" stroke-width=".17"/>
<circle cx="179.7" cy="156.4" r=".32" fill="#f00"/>
<circle cx="179.7" cy="156.4" r=".32" fill="none" stroke="#f00" stroke-width=".17"/>
<circle cx="206.4" cy="138.7" r=".32" fill="#f00"/>
<circle cx="206.4" cy="138.7" r=".32" fill="none" stroke="#f00" stroke-width=".17"/>
<circle cx="180.6" cy="138.7" r=".32" fill="#f00"/>
<circle cx="180.6" cy="138.7" r=".32" fill="none" stroke="#f00" stroke-width=".17"/>
<circle cx="180.6" cy="120.9" r=".32" fill="#f00"/>
<circle cx="180.6" cy="120.9" r=".32" fill="none" stroke="#f00" stroke-width=".17"/>
<circle cx="206.4" cy="120.9" r=".32" fill="#f00"/>
<circle cx="206.4" cy="120.9" r=".32" fill="none" stroke="#f00" stroke-width=".17"/>
<circle cx="274" cy="49.8" r=".32" fill="#f00"/>
<circle cx="274" cy="49.8" r=".32" fill="none" stroke="#f00" stroke-width=".17"/>
<circle cx="274" cy="8.9" r=".32" fill="#f00"/>
<circle cx="274" cy="8.9" r=".32" fill="none" stroke="#f00" stroke-width=".17"/>
<circle cx="274" cy="12.4" r=".32" fill="#f00"/>
<circle cx="274" cy="12.4" r=".32" fill="none" stroke="#f00" stroke-width=".17"/>
<circle cx="256.2" cy="26.6" r=".32" fill="#f00"/>
<circle cx="256.2" cy="26.6" r=".32" fill="none" stroke="#f00" stroke-width=".17"/>
<circle cx="256.2" cy="40.9" r=".32" fill="#f00"/>
<circle cx="256.2" cy="40.9" r=".32" fill="none" stroke="#f00" stroke-width=".17"/>
<text font-size="6.6" fill="#00f" x="5.5" y="9.8">SoC PCIE_CLK/ RTC/ XTAL</text>
<g font-size="5.7" fill="#00f">
<text x="227.8" y="60.5">+VCC_RTC</text>
<text x="247.3" y="144.1">RTC_RESET</text>
</g>
<g font-size="5" fill="#00f">
<text x="167.3" y="114.9">XTAL 32.768KHz</text>
<text x="165.5" y="150.5">XTAL 38.4MHz</text>
</g>
<g font-size="3.6" fill="#00f">
<text x="44.6" y="62.1">LAN_I225</text>
<text x="44.6" y="67.4">PCIE FPC</text>
<text x="44.6" y="74.5">LAN_I219</text>
<text x="26.8" y="95.8">M.2 M-key 2280 SSD</text>
<text x="46.4" y="120.7">CLKOUT_PCIE_P /N [6:4, 2:1] = Support up to PCIe Gen3</text>
<text x="46.4" y="124.3">CLKOUT_PCIE_P /N [3, 0] = Support up to PCIe Gen4</text>
</g>
<g font-size="3.3" fill="#00f">
<text x="249.1" y="109.9">RTC</text>
<text x="249.1" y="113.2">BATTERY</text>
</g>
<g font-size="2.8" fill="#00f">
<text x="230.1" y="203.5">A3</text>
<text x="236.3" y="198">SoC PCIE_CLK/ RTC</text>
<text x="246.1" y="203.5">DN-TGU8</text>
<text x="279.9" y="203.5">A0.3_0_0</text>
</g>
<text font-size="2.3" fill="#8000ff" x="226" y="64.4">VCC_RTC level can't over 3.2V</text>
<g font-size="2.3" fill="#00f">
<text x="245.5" y="94.6">20210831, A03, Change P/N of JRTC1 from</text>
<text x="245.5" y="96.9">1655902034 to 1655X00019 by PE suggestion.</text>
<text x="245.5" y="99.9">20220104, A03, Change Part's TYPE from DIP to</text>
<text x="245.5" y="102.2">SMD by PE request.</text>
<text x="210" y="133.7">20211027, A03, Change P/N Y1 from 1231327631 to</text>
<text x="210" y="136">1231332726 for change vendor</text>
</g>
<text font-size="2.3" x="229.9" y="192.7">AAEON Technology INC.</text>
<g font-size="1.9">
<text x="224.2" y="81.9">IR&lt;2.0uA</text>
<text x="224.2" y="83.8">VF&lt;0.32V@1mA</text>
</g>
<g font-size="1.6">
<text x="271.1" y="4.7">+V3P3S</text>
<text x="240.5" y="8.3">PCIE_CLKREQ#1</text>
<text x="240.5" y="11.9">PCIE_CLKREQ#2</text>
<text x="258" y="8.6">R49</text>
<text x="258" y="10.3">R0201</text>
<text x="268.6" y="10.3">1%</text>
<text x="268.6" y="8.6">10K</text>
<text x="240.5" y="15.5">PCIE_CLKREQ#3</text>
<text x="258" y="12.1">R145</text>
<text x="258" y="13.9">R0201</text>
<text x="258" y="15.7">R147</text>
<text x="258" y="17.4">R0201</text>
<text x="268.6" y="12.1">10K</text>
<text x="268.6" y="13.9">1%</text>
<text x="268.6" y="15.7">10K</text>
<text x="268.6" y="17.4">1%</text>
<text x="258" y="22.8">R357</text>
<text x="268.6" y="22.8">10K</text>
<text x="271.1" y="18.9">+V3P3S</text>
<text x="237" y="26.1">PCIE_LAN2_CLKREQ#</text>
<text x="258" y="24.6">R0201</text>
<text x="258" y="26.3">R148</text>
<text x="258" y="28.1">R0201</text>
<text x="268.6" y="24.6">1%</text>
<text x="268.6" y="28.1">1%</text>
<text x="271.1" y="33.1">+V3P3S</text>
<text x="237" y="40.3">PCIE_LAN_CLKREQ#</text>
<text x="258" y="40.6">R150</text>
<text x="258" y="37">R358</text>
<text x="258" y="38.8">R0201</text>
<text x="268.6" y="37">10K</text>
<text x="268.6" y="38.8">1%</text>
<text x="240.5" y="45.7">PCIE_CLKREQ#5</text>
<text x="258" y="42.3">R0201</text>
<text x="258" y="45.9">R149</text>
<text x="258" y="47.7">R0201</text>
<text x="268.6" y="42.3">1%</text>
<text x="268.6" y="45.9">10K</text>
<text x="268.6" y="47.7">1%</text>
<text x="98" y="52.8">CPU1K</text>
<text x="240.5" y="49.2">PCIE_CLKREQ#0</text>
<text x="258" y="49.4">R151</text>
<text x="258" y="51.2">R0201</text>
<text x="268.6" y="49.4">10K</text>
<text x="268.6" y="51.2">1%</text>
<text x="148.1" y="59.9">PCIE_LAN2_CLKREQ#</text>
<text x="93.2" y="60.1">BW1</text>
<text x="93.2" y="61.8">BW2</text>
<text x="93.6" y="65.4">CB2</text>
<text x="141.9" y="65.4">DT24</text>
<text x="141.9" y="60.1">DU14</text>
<text x="141.9" y="61.8">DF23</text>
<text x="141.9" y="63.6">DG25</text>
<text x="148.1" y="65.2">PCIE_CLKREQ#3</text>
<text x="148.1" y="63.5">PCIE_LAN_CLKREQ#</text>
<text x="148.1" y="61.7">PCIE_CLKREQ#5</text>
<text x="93.6" y="67.2">CB1</text>
<text x="141.9" y="67.2">DT30</text>
<text x="141.9" y="70.7">DW30</text>
<text x="141.9" y="69">DV30</text>
<text x="148.1" y="70.6">PCIE_CLKREQ#0</text>
<text x="148.1" y="67">PCIE_CLKREQ#2</text>
<text x="148.1" y="68.8">PCIE_CLKREQ#1</text>
<text x="212.3" y="68.5">+VCC_RTC</text>
<text x="224.2" y="69">D1</text>
<text x="230.8" y="70.7">1</text>
<text x="260.6" y="66.9">+V3P3A</text>
<text x="93.2" y="72.5">BW4</text>
<text x="93.2" y="74.3">BW5</text>
<text x="93.8" y="77.9">CL7</text>
<text x="141.9" y="74.3">DM1</text>
<text x="141.9" y="76.1">DL1</text>
<text x="148.1" y="74.1">XTAL38P4M_OUT</text>
<text x="148.1" y="75.9">XTAL38P4M_IN</text>
<text x="218.9" y="75.8">C1</text>
<text x="218.9" y="77.6">1uF,</text>
<text x="222.1" y="72.5">3</text>
<text x="224.2" y="77.9">BAT54CW</text>
<text x="230.8" y="74.3">2</text>
<text x="93.6" y="83.2">CB4</text>
<text x="93.8" y="79.6">CL8</text>
<text x="141.9" y="83.2">DT47</text>
<text x="141.9" y="79.6">DW41</text>
<text x="148.1" y="79.5">SUS_CLK</text>
<text x="148.1" y="83">RTC_X2</text>
<text x="218.9" y="79.3">6.3V,</text>
<text x="224.2" y="79.7">TS-SOT323</text>
<text x="239.3" y="79.3">+VRTC_BATT_R</text>
<text x="249.1" y="83.2">R85</text>
<text x="257.6" y="79.1">+VRTC_BATT</text>
<text x="259.8" y="83.2">1K</text>
<text x="271.9" y="83.2">1</text>
<text x="274" y="81.4">JRTC1</text>
<text x="93.6" y="85">CB5</text>
<text x="93.7" y="88.5">BY4</text>
<text x="141.9" y="85">DR47</text>
<text x="141.9" y="88.5">DN37</text>
<text x="148.1" y="88.6">RTCRST#</text>
<text x="148.1" y="84.8">RTC_X1</text>
<text x="259.8" y="85">5%</text>
<text x="266.9" y="88.6">2,180D,MALE,712-P91-025WEH,</text>
<text x="271.9" y="85">2</text>
<text x="93.6" y="93.9">CN7</text>
<text x="93.6" y="95.6">CN8</text>
<text x="93.7" y="90.3">BY3</text>
<text x="141.9" y="90.3">DK37</text>
<text x="148.1" y="90.3">SRTCRST#</text>
<text x="80.5" y="99">CLK_BIASREF</text>
<text x="93.9" y="99.2">DJ5</text>
<text x="82" y="102.8">R86</text>
<text x="82" y="104.6">60.4</text>
<text x="82" y="106.3">1%</text>
<text x="247.3" y="104.6">JRTC1_1</text>
<text x="247.3" y="118.8">BP-CR2032-M150-002</text>
<text x="168.5" y="120.4">RTC_X1</text>
<text x="181.5" y="120.6">R87</text>
<text x="181.5" y="122.3">R0201</text>
<text x="192.2" y="122.3">5%</text>
<text x="192.2" y="120.6">0</text>
<text x="196.1" y="120.4">RTC_32K_IN</text>
<text x="208.2" y="120.6">C2</text>
<text x="208.2" y="122.3">50V</text>
<text x="215.3" y="120.6">18pF</text>
<text x="182.4" y="127.7">R89</text>
<text x="182.4" y="129.5">10M</text>
<text x="182.4" y="131.2">5%</text>
<text x="206" y="126.8" transform="rotate(-90 206 126.8)">2</text>
<text x="210" y="127.7">Y1</text>
<text x="210" y="129.5">12.5pF,32.768KHz,FC135,</text>
<text x="210" y="131.2">XTAL2PS-3P2MX1P5M</text>
<text x="206" y="133.7" transform="rotate(-90 206 133.7)">1</text>
<text x="168.5" y="138.1">RTC_X2</text>
<text x="181.5" y="138.3">R90</text>
<text x="181.5" y="140.1">R0201</text>
<text x="192.2" y="140.1">5%</text>
<text x="192.2" y="138.3">0</text>
<text x="196.1" y="138.1">RTC_32K_OUT C4</text>
<text x="208.2" y="140.1">50V</text>
<text x="215.3" y="138.3">18pF</text>
<text x="274.5" y="148.5">+VCC_RTC</text>
<text x="165.9" y="155.9">XTAL38P4M_IN</text>
<text x="197.9" y="155.9">XTAL38P4M_IN_R</text>
<text x="247.6" y="152.6">RTCRST#</text>
<text x="265.1" y="152.6">R88</text>
<text x="266.9" y="154.3">1%</text>
<text x="272.2" y="152.6">20K</text>
<text x="181.5" y="159.7">R93</text>
<text x="181.5" y="161.5">200K</text>
<text x="181.5" y="156.1">R92</text>
<text x="181.5" y="157.9">R0201</text>
<text x="192.2" y="157.9">5%</text>
<text x="192.2" y="156.1">0</text>
<text x="211.7" y="161.5">Y2</text>
<text x="261.5" y="156.1">C3</text>
<text x="261.5" y="157.9">1uF,</text>
<text x="261.5" y="159.7">6.3V,</text>
<text x="165.9" y="166.6">XTAL38P4M_OUT</text>
<text x="181.5" y="166.8">R94</text>
<text x="181.5" y="163.2">5%</text>
<text x="192.2" y="166.8">0XTAL38P4M_OUT_R</text>
<text x="202.9" y="163.2">10pF +-20PPM.ESR=30ohm 4P</text>
<text x="206.4" y="165">3.2*2.5*0.7mm;SMD</text>
<text x="209.6" y="166.8">1</text>
<text x="216.5" y="166.8">2</text>
<text x="181.5" y="168.6">R0201</text>
<text x="192.2" y="168.6">5%</text>
<text x="209.6" y="168.5">4</text>
<text x="216.5" y="168.5">3</text>
<text x="247.6" y="168.6">SRTCRST#</text>
<text x="261.5" y="172.1">C5</text>
<text x="261.5" y="173.9">1uF,</text>
<text x="265.1" y="168.6">R91</text>
<text x="266.9" y="170.3">1%</text>
<text x="272.2" y="168.6">20K</text>
<text x="202.5" y="175.7">C6</text>
<text x="202.7" y="177.5">10pF</text>
<text x="202.9" y="179.2">50V</text>
<text x="229.4" y="177.5">10pF</text>
<text x="229.5" y="175.7">C7</text>
<text x="229.5" y="179.2">50V</text>
<text x="261.5" y="175.7">6.3V,</text>
<text x="202.9" y="181">C0402</text>
<text x="229.5" y="181">C0402</text>
<text x="208.7" y="188.8">&lt;Variant Name&gt;</text>
<text x="228.6" y="195.1">Title</text>
<text x="228.6" y="200.4">Size</text>
<text x="235.4" y="200.4">Document Number</text>
<text x="276.3" y="200.4">Rev</text>
<text x="228.6" y="205.7">Date:</text>
<text x="235.4" y="205.7">Tuesday, January 04, 2022</text>
<text x="264.2" y="205.7">Sheet</text>
<text x="271.6" y="205.7">10</text>
<text x="278.1" y="205.7">of</text>
<text x="284.1" y="205.7">37</text>
</g>
<g font-size="1.6" fill="#f00">
<text x="268.6" y="26.3">X/10K</text>
<text x="268.6" y="40.6">X/10K</text>
<text x="64.5" y="62.9">[24]</text>
<text x="64.5" y="61.2">[24]</text>
<text x="68.3" y="62.9">PCIE_6_CLK_DN</text>
<text x="68.3" y="61.2">PCIE_6_CLK_DP</text>
<text x="182.4" y="61">PCIE_LAN2_CLKREQ#</text>
<text x="182.4" y="64.6">PCIE_LAN_CLKREQ#</text>
<text x="199.9" y="64.6">[23]</text>
<text x="200.7" y="61">[24]</text>
<text x="64.5" y="68.3">[21]</text>
<text x="64.5" y="66.5">[21]</text>
<text x="68.3" y="68.3">PCIE_5_CLK_DN</text>
<text x="68.3" y="66.5">PCIE_5_CLK_DP</text>
<text x="64.5" y="75.4">[23]</text>
<text x="64.5" y="73.6">[23]</text>
<text x="68.3" y="75.4">PCIE_4_CLK_DN</text>
<text x="68.3" y="73.6">PCIE_4_CLK_DP</text>
<text x="183.3" y="80.6">SUS_CLK</text>
<text x="191.6" y="80.6">[22]</text>
<text x="64.5" y="95">[22]</text>
<text x="68.3" y="95">PCIE_0_CLK_DP</text>
<text x="64.5" y="96.7">[22]</text>
<text x="68.3" y="96.7">PCIE_0_CLK_DN</text>
</g>
<g font-size="1.6" fill="#00c">
<text x="98.8" y="61.2">CLKOUT_PCIE_P6</text>
<text x="98.8" y="62.9">CLKOUT_PCIE_N6</text>
<text x="120.4" y="62.9">GPP_H11/SRCCLKREQ5#</text>
<text x="120.4" y="64.7">GPP_H10/SRCCLKREQ4#</text>
<text x="120.6" y="61.2">GPP_F19/SRCCLKREQ6#</text>
<text x="98.8" y="66.5">CLKOUT_PCIE_P5</text>
<text x="98.8" y="68.3">CLKOUT_PCIE_N5</text>
<text x="121.3" y="68.3">GPP_D7/SRCCLKREQ2#</text>
<text x="121.3" y="66.5">GPP_D8/SRCCLKREQ3#</text>
<text x="121.3" y="71.8">GPP_D5/SRCCLKREQ0#</text>
<text x="121.3" y="70.1">GPP_D6/SRCCLKREQ1#</text>
<text x="98.8" y="73.6">CLKOUT_PCIE_P4</text>
<text x="98.8" y="75.4">CLKOUT_PCIE_N4</text>
<text x="131.5" y="75.4">XTAL_OUT</text>
<text x="133.3" y="77.2">XTAL_IN</text>
<text x="98.8" y="79">CLKOUT_PCIE_P3</text>
<text x="98.8" y="80.7">CLKOUT_PCIE_N3</text>
<text x="128.6" y="80.7">GPD8/SUSCLK</text>
<text x="98.8" y="89.6">CLKOUT_PCIE_P1</text>
<text x="98.8" y="84.3">CLKOUT_PCIE_P2</text>
<text x="98.8" y="86.1">CLKOUT_PCIE_N2</text>
<text x="132.4" y="89.6">RTCRST#</text>
<text x="134.5" y="84.3">RTCX2</text>
<text x="134.5" y="86.1">RTCX1</text>
<text x="98.8" y="95">CLKOUT_PCIE_P0</text>
<text x="98.8" y="91.4">CLKOUT_PCIE_N1</text>
<text x="131.4" y="91.4">SRTCRST#</text>
<text x="98.8" y="100.3">XCLK_BIASREF</text>
<text x="98.8" y="96.7">CLKOUT_PCIE_N0</text>
</g>
<g font-size="1.6" fill="#008000">
<text x="218.9" y="81.1">C0201</text>
<text x="249.1" y="85">R0201</text>
<text x="82" y="108.1">R0402</text>
<text x="215.3" y="122.3">C0402</text>
<text x="182.4" y="133">R0402</text>
<text x="215.3" y="140.1">C0402</text>
<text x="272.2" y="154.3">R0201</text>
<text x="261.5" y="161.5">C0201</text>
<text x="181.5" y="165">R0201</text>
<text x="272.2" y="170.3">R0201</text>
<text x="261.5" y="177.5">C0201</text>
</g>
<g font-size="1.3">
<text x="30.9" y="1.3">5</text>
<text x="89" y="1.3">4</text>
<text x="147.1" y="1.3">3</text>
<text x="205.1" y="1.3">2</text>
<text x="263.2" y="1.3">1</text>
<text x=".6" y="28.4">D</text>
<text x="292.8" y="28.4">D</text>
<text x=".6" y="79.5">C</text>
<text x="292.8" y="79.5">C</text>
<text x="99.7" y="103.4">14-CPU-SERIES-BGA1449P-0</text>
<text x=".6" y="130.6">B</text>
<text x="292.8" y="130.6">B</text>
<text x=".6" y="181.7">A</text>
<text x="292.8" y="181.7">A</text>
<text x="30.9" y="207.4">5</text>
<text x="89" y="207.4">4</text>
<text x="147.1" y="207.4">3</text>
<text x="205.1" y="207.4">2</text>
<text x="263.2" y="207.4">1</text>
</g>
<text font-size="1.3" fill="#cc8006" x="117.2" y="55.4">11 OF 21</text>
</svg>
